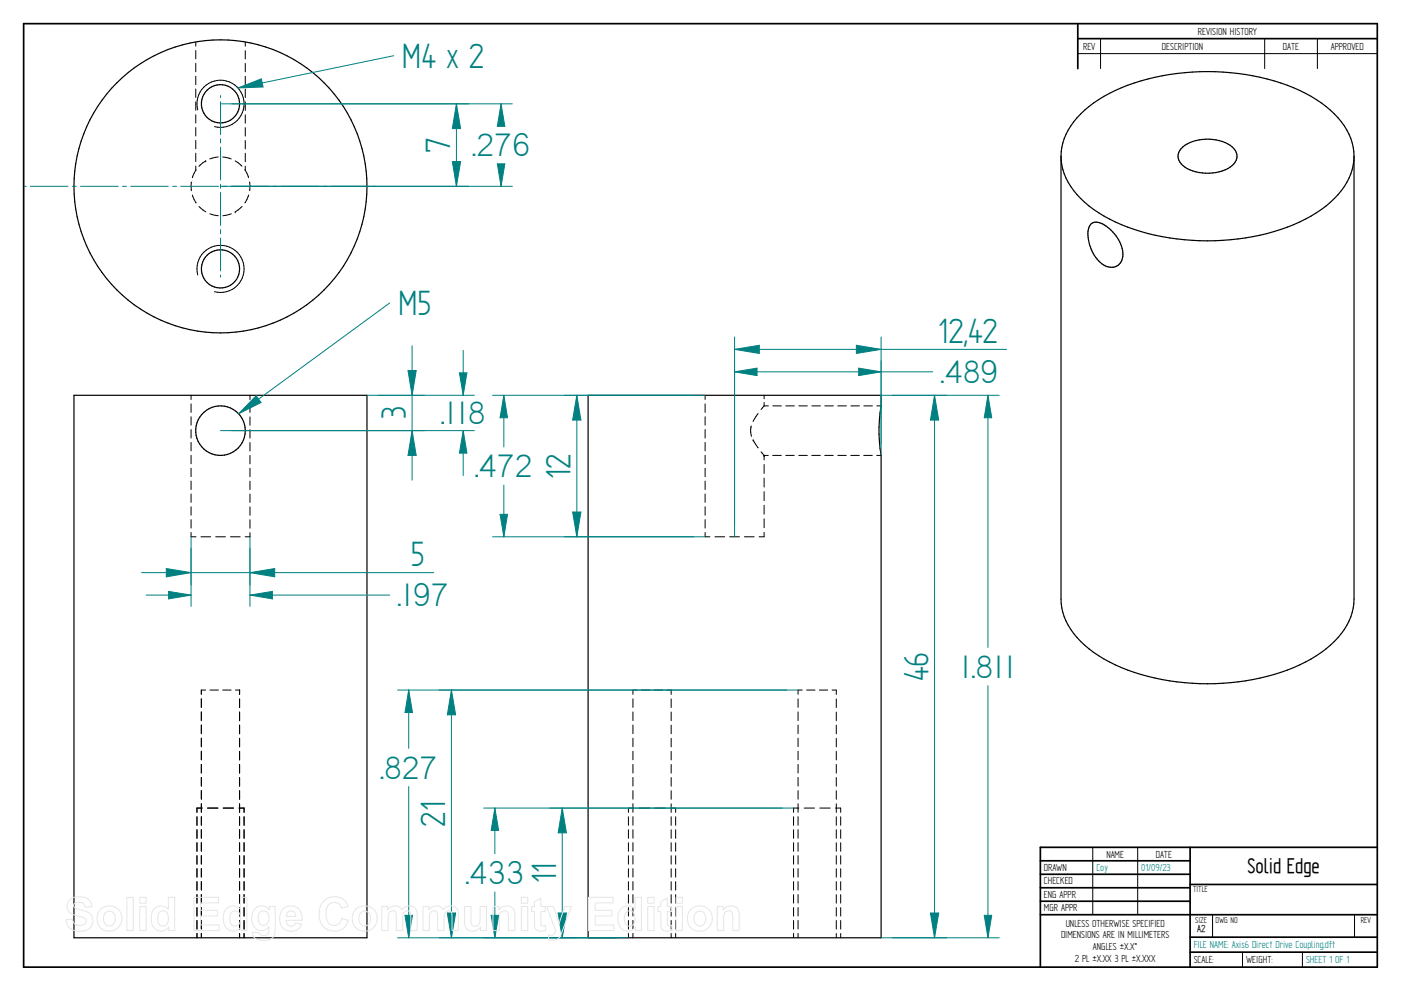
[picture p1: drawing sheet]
<svg xmlns="http://www.w3.org/2000/svg" width="594mm" height="420mm" viewBox="0 0 594 420" stroke-linecap="round" stroke-linejoin="round" font-family="sans-serif">
<g fill="none" stroke="#000" stroke-width=".72">
<path d="M10 10h574v400h-574zM457 10v19.1M457 16.4h127M504.6 359.2v50.8M584 359.2h-142.9v50.8M441.1 365h63.5M441.1 370.7h63.5M441.1 376.4h63.5M504.6 375h79.4M441.1 382.1h63.5M441.1 387.8h142.9M504.6 397.3h79.4"/>
<path d="M504.6 403.7h79.4"/>
</g>
<g fill="none" stroke="#000" stroke-width=".42">
<path d="M83 17.8v1.8M104 17.8v1.8M466.7 16.4v12.7M536.3 16.4v12.7M558.6 16.4v12.7M83 21.4v3.6M83 26.8v3.6M83 32.3v3.6M83 37.7v3.6M104 21.5v3.5M104 26.9v3.6M104 32.3v3.6"/>
<path d="M104 37.8v3.6M457 22.7h127M83 43.2v3.6M83 48.6v3.6M83 54.1v3.6M83 59.5v3.6M83.9 46.6a10 10 0 0 1 8.7-12.5 10 10 0 0 1 10.9 10.8 10 10 0 0 1-12.6 8.8M104 43.2v3.6M104 48.7v3.5M104 54.1v3.6M104 59.6v3.5M81.1 77.2v3.7"/>
<path d="M83 64.9v3.6M83 70.4v1.8M83.1 72l-1.5 3.4M87.2 68.2h.1M87.2 68.2l-2.8 2.3M92.5 66.5l-3.6 .9M94.4 66.5l3.6 .9M99.7 68.2l2.9 2.3M103.8 72l1.6 3.3M104 65v3.6M104 70.4v1.8M105.8 77.1l.1 3.7"/>
<path d="M81.6 82.7l1.6 3.4M84.4 87.5l2.8 2.3M89 90.6l3.6 .9M98.1 90.6l-3.6 .9M99.7 89.8h.1M102.7 87.5l-3 2.3M105.4 82.7l-1.6 3.3M83.9 116.6a10 10 0 0 1 8.7-12.6 10 10 0 0 1 10.9 10.9 10 10 0 0 1-12.6 8.8M81 167.6v1.8M81 171.2v3.6M81 176.7v3.6M106 167.6v1.8"/>
<path d="M106 171.3v3.6M106 176.7v3.6M299 167.6v1.8M299 171.2v3.6M299 176.7v3.6M321.5 175.3l-2.2 3.4M324 167.6v1.5M324 170.6v1.5M325.8 172.1h-1.8l-1.3 1.6M327.7 172.1h3.6M333.2 172.1h3.6M338.7 172.1h3.6"/>
<path d="M344.2 172.1h3.7M349.8 172.1h3.6M355.3 172.1h3.6M360.8 172.1h3.6M366.3 172.1h3.6M371.8 172.1h1.8M81 182.1v3.6M81 187.6v3.6M81 193v3.6M81 198.5v3.6M106 182.2v3.6M106 187.6v3.6"/>
<path d="M106 193.1v3.6M106 198.5v3.6M299 182.1v3.6M299 187.6v3.6M299 193v3.6M299 198.5v3.6M318.6 180.6l-.3 1.8 .3 2.1M318.6 184.6h.1M319.4 186.5h.1M319.4 186.5l2.1 3.4M322.7 191.6l1.3 1.5M324 193.1h1.8"/>
<path d="M324 193.1v1.9M324 196.9v3.8M324 193.1h.1M327.7 193.1h3.6M333.2 193.1h3.6M338.7 193.1h3.6M344.2 193.1h3.6M349.7 193.1h3.6M355.3 193.1h3.6M360.8 193.1h3.6M366.3 193.1h3.6M371.8 193.1h1.8"/>
<path d="M81 204v3.6M81 209.4v3.6M81 214.8v3.6M106 204v3.6M106 209.5v3.5M106 214.9v3.6M299 204v3.6M299 209.4v3.6M299 214.8v3.6M324 202.7v3.8M324 208.4v3.9M324 214.2v3.8"/>
<path d="M324 220v3.7M81 225.8v1.8h2.1M81 220.3v3.6M85.2 227.6h4.1M91.5 227.6h4.1M97.7 227.6h4.1M106 225.8v1.8h-2M106 220.3v3.6M299 225.8v1.8h2M299 220.3v3.6M303.2 227.6h4.1M309.4 227.6h4.2"/>
<path d="M315.7 227.6h4.1M324 225.7v1.9h-2.1M85.4 296.3v3.6M87.2 292.6h-1.8v1.8M89 292.6h3.6M94.4 292.6h3.6M99.9 292.6h1.7M101.6 292.6h.1M101.6 292.6v1.8M101.6 296.3v3.7M268.4 296.3v3.6M270.2 292.6h-1.8v1.8"/>
<path d="M272 292.6h3.5M277.4 292.6h3.6M282.8 292.6h1.8v1.8M284.6 296.3v3.7M338.4 296.3v3.6M340.2 292.6h-1.8v1.8M342 292.6h3.6M347.4 292.6h3.6M352.8 292.6h1.8v1.8M354.6 296.3v3.7M85.4 301.8v3.7M85.4 307.4v3.7"/>
<path d="M85.4 313v3.6M85.4 318.5v3.7M101.6 301.9v3.7M101.6 307.4v3.7M101.6 313v3.7M101.6 318.6v3.6M268.4 301.8v3.7M268.4 307.4v3.7M268.4 313v3.6M268.4 318.5v3.7M284.6 301.9v3.7M284.6 307.4v3.7"/>
<path d="M284.6 313v3.7M284.6 318.6v3.6M338.4 301.8v3.7M338.4 307.4v3.7M338.4 313v3.6M338.4 318.5v3.7M354.6 301.9v3.7M354.6 307.4v3.7M354.6 313v3.7M354.6 318.6v3.6M85.4 324.1v3.6M85.4 329.6v3.7"/>
<path d="M85.4 335.2v3.6M101.6 324.1v3.7M101.6 329.6v3.7M101.6 335.2v3.7M268.4 324.1v3.6M268.4 329.6v3.7M268.4 335.2v3.6M284.6 324.1v3.7M284.6 329.6v3.7M284.6 335.2v3.7M338.4 324.1v3.6M338.4 329.6v3.7"/>
<path d="M338.4 335.2v3.6M354.6 324.1v3.7M354.6 329.6v3.7M354.6 335.2v3.7M83.5 346.3v3.6M83.5 351.8v3.6M83.5 357.3v3.6M85.4 340.7v3.7M85.4 346.2v3.7M85.4 351.7v3.7M85.4 357.3v3.6M85.7 342.6h-2.2v1.8"/>
<path d="M88 342.6h4.4M94.7 342.6h4.4M101.3 342.6h2.2v1.8M101.6 340.8v3.6M101.6 346.3v3.6M101.6 351.8v3.6M101.6 357.3v3.6M103.5 346.3v3.6M103.5 351.8v3.6M103.5 357.3v3.6M266.5 346.3v3.6M266.5 351.8v3.6"/>
<path d="M266.5 357.3v3.6M268.4 340.7v3.7M268.4 346.2v3.7M268.4 351.7v3.7M268.4 357.3v3.6M268.7 342.6h-2.2v1.8M271 342.6h4.4M277.7 342.6h4.4M284.3 342.6h2.2v1.8M284.6 340.8v3.6M284.6 346.3v3.6M284.6 351.8v3.6"/>
<path d="M284.6 357.3v3.6M286.5 346.3v3.6M286.5 351.8v3.6M286.5 357.3v3.6M336.5 346.3v3.6M336.5 351.8v3.6M336.5 357.3v3.6M338.4 340.7v3.7M338.4 346.2v3.7M338.4 351.7v3.7M338.4 357.3v3.6M338.7 342.6h-2.2v1.8"/>
<path d="M341 342.6h4.4M347.6 342.6h4.4M354.3 342.6h2.2v1.8M354.6 340.8v3.6M354.6 346.3v3.6M354.6 351.8v3.6M354.6 357.3v3.6M356.5 346.3v3.6M356.5 351.8v3.6M356.5 357.3v3.6M463.4 359.2v28.6M482.4 359.2v28.6"/>
<path d="M83.5 362.8v3.6M83.5 368.3v3.6M83.5 373.8v3.6M83.5 379.3v3.6M85.4 362.8v3.6M85.4 368.3v3.6M85.4 373.8v3.6M85.4 379.3v3.6M101.6 362.8v3.6M101.6 368.3v3.6M101.6 373.8v3.6M101.6 379.3v3.6"/>
<path d="M103.5 362.8v3.6M103.5 368.3v3.6M103.5 373.8v3.6M103.5 379.3v3.6M266.5 362.8v3.6M266.5 368.3v3.6M266.5 373.8v3.6M266.5 379.3v3.6M268.4 362.8v3.6M268.4 368.3v3.6M268.4 373.8v3.6M268.4 379.3v3.6"/>
<path d="M284.6 362.8v3.6M284.6 368.3v3.6M284.6 373.8v3.6M284.6 379.3v3.6M286.5 362.8v3.6M286.5 368.3v3.6M286.5 373.8v3.6M286.5 379.3v3.6M336.5 362.8v3.6M336.5 368.3v3.6M336.5 373.8v3.6M336.5 379.3v3.6"/>
<path d="M338.4 362.8v3.6M338.4 368.3v3.6M338.4 373.8v3.6M338.4 379.3v3.6M354.6 362.8v3.6M354.6 368.3v3.6M354.6 373.8v3.6M354.6 379.3v3.6M356.5 362.8v3.6M356.5 368.3v3.6M356.5 373.8v3.6M356.5 379.3v3.6"/>
<path d="M83.5 384.8v3.6M83.5 390.3v3.6M83.5 395.8v1.8M85.4 384.8v3.6M85.4 390.2v3.7M85.4 395.7v1.9M101.6 384.8v3.6M101.6 390.3v3.6M101.6 395.8v1.8M103.5 384.8v3.6M103.5 390.3v3.6M103.5 395.8v1.8"/>
<path d="M266.5 384.8v3.6M266.5 390.3v3.6M266.5 395.8v1.8M268.4 384.8v3.6M268.4 390.2v3.7M268.4 395.7v1.9M284.6 384.8v3.6M284.6 390.3v3.6M284.6 395.8v1.8M286.5 384.8v3.6M286.5 390.3v3.6M286.5 395.8v1.8"/>
<path d="M336.5 384.8v3.6M336.5 390.3v3.6M336.5 395.8v1.8M338.4 384.8v3.6M338.4 390.2v3.7M338.4 395.7v1.9M354.6 384.8v3.6M354.6 390.3v3.6M354.6 395.8v1.8M356.5 384.8v3.6M356.5 390.3v3.6M356.5 395.8v1.8"/>
<path d="M514.2 387.9v9.4M574.4 387.9v9.4M526.9 403.7v6.3M552.3 403.7v6.3"/>
</g>
<g fill="none" stroke="#000" stroke-width=".51">
<path d="M449.9 66.3a27.7 27.7 0 0 0 11.9 21 80.2 80.2 0 0 0 43.7 14.6 90.1 90.1 0 0 0 52.7-11.7 32.1 32.1 0 0 0 15.6-20.2l.4-3.7M449.9 66.3a27.6 27.6 0 0 1 11.9-21.1 76.6 76.6 0 0 1 40.5-14.4 94.2 94.2 0 0 1 53.7 10.1 35.1 35.1 0 0 1 17.4 19.7l.8 5.7M449.9 66.3v187.7a27.6 27.6 0 0 0 11.9 21.1 76.6 76.6 0 0 0 40.5 14.3 94.2 94.2 0 0 0 53.7-10 35.1 35.1 0 0 0 17.4-19.8l.8-5.6v-187.7M501.6 62.3a18.3 18.3 0 0 1 20.9 0 5 5 0 0 1-.9 8.6 18.6 18.6 0 0 1-20-.7 4.8 4.8 0 0 1 0-7.9zM462.4 95.2a4.5 4.5 0 0 1 5.9 .2 15.9 15.9 0 0 1 7.8 13.4 5.2 5.2 0 0 1-3.4 4.4 5.2 5.2 0 0 1-5.5-1.4 16.6 16.6 0 0 1-5.6-15zM31.4 167.6h124.2v230h-124.2zM373.6 172.1l-.7 6-.2 6 .9 8.9v204.6h-124.2v-230h124.2v4.5"/>
<circle cx="93.5" cy="44" r="8.1"/>
<circle cx="93.5" cy="79" r="62.1"/>
<circle cx="93.5" cy="114" r="8.1"/>
<circle cx="93.5" cy="182.6" r="10.5"/>
</g>
<path d="M81 227.6v20.4M106 227.6v20.4M70.5 241l10.5 1.8-10.5 1.8z" fill="none" stroke="#008080" stroke-width=".42"/>
<path d="M70.5 241l10.5 1.8-10.5 1.8z" fill="#008080"/>
<path d="M106 242.8l10.5-1.8v3.6z" fill="none" stroke="#008080" stroke-width=".42"/>
<path d="M106 242.8l10.5-1.8v3.6z" fill="#008080"/>
<path d="M81 232.4v24.7M106 232.4v24.7M60 242.8h123.9M71.5 250.7l9.5 1.6-9.5 1.6z" fill="none" stroke="#008080" stroke-width=".42"/>
<path d="M71.5 250.7l9.5 1.6-9.5 1.6z" fill="#008080"/>
<path d="M106 252.3l9.5-1.6v3.2z" fill="none" stroke="#008080" stroke-width=".42"/>
<path d="M106 252.3l9.5-1.6v3.2z" fill="#008080"/>
<path d="M311.5 142.9v84.7M311.5 148.1l10.5-1.7v3.5zM373.6 142.9v50.2M62 252.3h19M106 252.3h59.3" fill="none" stroke="#008080" stroke-width=".42"/>
<path d="M311.5 148.1l10.5-1.7v3.5z" fill="#008080"/>
<path d="M363.1 146.4l10.5 1.7-10.5 1.8z" fill="none" stroke="#008080" stroke-width=".42"/>
<path d="M363.1 146.4l10.5 1.7-10.5 1.8z" fill="#008080"/>
<path d="M311.5 148.1h115.3M311.5 152.9v69.9M311.5 157.6l9.5-1.5v3.2zM373.6 152.9v35.4" fill="none" stroke="#008080" stroke-width=".42"/>
<path d="M311.5 157.6l9.5-1.5v3.2z" fill="#008080"/>
<path d="M364.1 156.1l9.5 1.5-9.5 1.7z" fill="none" stroke="#008080" stroke-width=".42"/>
<path d="M364.1 156.1l9.5 1.5-9.5 1.7z" fill="#008080"/>
<path d="M311.5 157.6h84M378.4 167.6h45.3M418.9 167.6l1.6 9.5h-3.1zM378.4 397.6h45.3" fill="none" stroke="#008080" stroke-width=".42"/>
<path d="M418.9 167.6l1.6 9.5h-3.1z" fill="#008080"/>
<path d="M417.4 388.1h3.1l-1.6 9.5z" fill="none" stroke="#008080" stroke-width=".42"/>
<path d="M417.4 388.1h3.1l-1.6 9.5z" fill="#008080"/>
<path d="M373.6 167.6h27.9M396.3 167.6l1.8 10.5h-3.6zM418.9 167.6v106.9M418.9 290.7v106.9M373.6 397.6h27.9" fill="none" stroke="#008080" stroke-width=".42"/>
<path d="M396.3 167.6l1.8 10.5h-3.6z" fill="#008080"/>
<path d="M394.5 387.1h3.6l-1.8 10.5z" fill="none" stroke="#008080" stroke-width=".42"/>
<path d="M394.5 387.1h3.6l-1.8 10.5z" fill="#008080"/>
<path d="M396.3 167.6v230M233.2 342.6h103.3M238.4 342.6l1.8 10.5h-3.5zM233.2 397.6h33.3" fill="none" stroke="#008080" stroke-width=".42"/>
<path d="M238.4 342.6l1.8 10.5h-3.5z" fill="#008080"/>
<path d="M236.7 387.1h3.5l-1.8 10.5z" fill="none" stroke="#008080" stroke-width=".42"/>
<path d="M236.7 387.1h3.5l-1.8 10.5z" fill="#008080"/>
<path d="M205.1 342.6h126.6M209.8 342.6l1.6 9.5h-3.1zM238.4 342.6v55M205.1 397.6h56.6" fill="none" stroke="#008080" stroke-width=".42"/>
<path d="M209.8 342.6l1.6 9.5h-3.1z" fill="#008080"/>
<path d="M208.3 388.1h3.1l-1.6 9.5z" fill="none" stroke="#008080" stroke-width=".42"/>
<path d="M208.3 388.1h3.1l-1.6 9.5z" fill="#008080"/>
<path d="M186.2 292.6h152.2M191.4 292.6l1.8 10.5h-3.5zM209.8 342.6v19.4M209.8 378.2v19.4M186.2 397.6h63.2" fill="none" stroke="#008080" stroke-width=".42"/>
<path d="M191.4 292.6l1.8 10.5h-3.5z" fill="#008080"/>
<path d="M189.7 387.1h3.5l-1.8 10.5z" fill="none" stroke="#008080" stroke-width=".42"/>
<path d="M189.7 387.1h3.5l-1.8 10.5z" fill="#008080"/>
<path d="M168.6 292.6h165M173.3 292.6l1.6 9.5h-3.2zM191.4 292.6v105M168.6 397.6h76" fill="none" stroke="#008080" stroke-width=".42"/>
<path d="M173.3 292.6l1.6 9.5h-3.2z" fill="#008080"/>
<path d="M171.7 388.1h3.2l-1.6 9.5z" fill="none" stroke="#008080" stroke-width=".42"/>
<path d="M171.7 388.1h3.2l-1.6 9.5z" fill="#008080"/>
<path d="M98.2 44h119M212.5 44l1.6 9.6h-3.2zM98.2 79h119M173.3 292.6v24.7M173.3 333.5v64.1" fill="none" stroke="#008080" stroke-width=".42"/>
<path d="M212.5 44l1.6 9.6h-3.2z" fill="#008080"/>
<path d="M210.9 69.5h3.2l-1.6 9.5z" fill="none" stroke="#008080" stroke-width=".42"/>
<path d="M210.9 69.5h3.2l-1.6 9.5z" fill="#008080"/>
<path d="M93.5 44h105.3M193.5 44l1.8 10.5h-3.5zM212.5 44v9.4M93.5 79h105.3M212.5 69.6v9.4" fill="none" stroke="#008080" stroke-width=".42"/>
<path d="M193.5 44l1.8 10.5h-3.5z" fill="#008080"/>
<path d="M191.8 68.5h3.5l-1.8 10.5z" fill="none" stroke="#008080" stroke-width=".42"/>
<path d="M191.8 68.5h3.5l-1.8 10.5z" fill="#008080"/>
<path d="M167 23.6l-66.1 13.7M93.5 40.5v.9M93.5 43.1v14M93.5 58.9v1.7M193.5 44v35M93.5 62.4v13.9M93.5 78.1v1.7M93.5 81.6v14M93.5 97.4v1.7M93.5 100.9v14M93.5 116.6v.9" fill="none" stroke="#008080" stroke-width=".42"/>
<path d="M100.9 37.3l9.9-3.9 .7 3.5z" fill="#008080"/>
<path d="M100.9 37.3l9.9-3.9 .7 3.5zM165.3 128.4l-64.1 47" fill="none" stroke="#008080" stroke-width=".42"/>
<path d="M108.6 167.8l2.1 2.8-9.5 4.8z" fill="#008080"/>
<path d="M108.6 167.8l2.1 2.8-9.5 4.8zM155.6 167.6h24.4M93.5 182.6h86.5M174.7 182.6l1.8 10.5h-3.5z" fill="none" stroke="#008080" stroke-width=".42"/>
<path d="M174.7 182.6l1.8 10.5h-3.5z" fill="#008080"/>
<path d="M173 157.1h3.5l-1.8 10.5z" fill="none" stroke="#008080" stroke-width=".42"/>
<path d="M173 157.1h3.5l-1.8 10.5z" fill="#008080"/>
<path d="M174.7 146.6v57M160.4 167.6h40.8M98.2 182.6h103M196.4 182.6l1.6 9.5h-3.2z" fill="none" stroke="#008080" stroke-width=".42"/>
<path d="M196.4 182.6l1.6 9.5h-3.2z" fill="#008080"/>
<path d="M194.8 158.1h3.2l-1.6 9.5z" fill="none" stroke="#008080" stroke-width=".42"/>
<path d="M194.8 158.1h3.2l-1.6 9.5z" fill="#008080"/>
<path d="M196.4 148.5v19.1M208.9 167.6h85.4M213.6 167.6l1.6 9.5h-3.2zM196.4 182.6v19M208.9 227.6h85.4" fill="none" stroke="#008080" stroke-width=".42"/>
<path d="M213.6 167.6l1.6 9.5h-3.2z" fill="#008080"/>
<path d="M212 218.1h3.2l-1.6 9.5z" fill="none" stroke="#008080" stroke-width=".42"/>
<path d="M212 218.1h3.2l-1.6 9.5z" fill="#008080"/>
<path d="M213.6 167.6v21.9M239.3 167.6h59.7M244.6 167.6l1.7 10.5h-3.5zM213.6 205.7v21.9M239.3 227.6h59.7" fill="none" stroke="#008080" stroke-width=".42"/>
<path d="M244.6 167.6l1.7 10.5h-3.5z" fill="#008080"/>
<path d="M242.8 217.1h3.5l-1.7 10.5z" fill="none" stroke="#008080" stroke-width=".42"/>
<path d="M242.8 217.1h3.5l-1.7 10.5z" fill="#008080"/>
<g fill="none" stroke="#008080" stroke-width=".42">
<path d="M10.2 79h.9M12.9 79h15.9M30.6 79h1.7M34.1 79h16M51.9 79h1.7M55.4 79h16M73.2 79h1.7M76.7 79h16M94.4 79h1.7M98 79h15.9M115.7 79h1.7M119.2 79h16"/>
<path d="M137 79h1.7M140.5 79h16M158.2 79h.9M244.6 167.6v60"/>
</g>
<g fill="none" stroke="#e6e6e6" stroke-width=".42">
<path d="M29.6 381.4a6.8 6.8 0 0 1 8.7 .8l.7 2.3-2.9 .1a2.81 2.81 0 0 0-2.1-2 2.81 2.81 0 0 0-2.8 1.1 2.05 2.05 0 0 0 2.3 1.9l1.4 .3a4.5 4.5 0 0 1 4.1 6.4 6.6 6.6 0 0 1-10.4 0l-.7-2.3 2.8-.3a3.1 3.1 0 0 0 2.6 2.7 3.1 3.1 0 0 0 3.3-2 2.75 2.75 0 0 0-3-1.9 5 5 0 0 1-5.2-4.4l.4-1.6zM44.9 386.8a2.65 2.65 0 0 1 3.2 .1 2.65 2.65 0 0 1 .8 3.1 2.53 2.53 0 0 1-2.9 2.6 2.53 2.53 0 0 1-2.1-3.2l.2-1.5zM53.8 380.4h2.7v14.1h-2.7zM59.3 380.4h2.7v2.5h-2.7zM59.3 384.3h2.7v10.2h-2.7zM65.3 385.4a4.1 4.1 0 0 1 6.1 .1v-5.1h2.7v14.1h-2.5v-1.5a4.1 4.1 0 0 1-4.9 1.5 4.1 4.1 0 0 1-2.6-4.4 6.2 6.2 0 0 1 1.2-4.7zM67.7 386.7a2.27 2.27 0 0 1 2.6-.2 2.27 2.27 0 0 1 1.1 2.3 2.77 2.77 0 0 1-2.7 3.8 3.9 3.9 0 0 1-1-5.9zM82.2 380.4h10.5v2.4h-7.6v3.2h7.1v2.3h-7.1v3.9h7.9v2.3h-10.8zM95.9 385.4a4.1 4.1 0 0 1 6.1 .1v-5.1h2.7v14.1h-2.5v-1.5a4.1 4.1 0 0 1-4.9 1.5 4.1 4.1 0 0 1-2.6-4.4 6.2 6.2 0 0 1 1.2-4.7zM98.3 386.7a2.27 2.27 0 0 1 2.6-.2 2.27 2.27 0 0 1 1.1 2.3 2.77 2.77 0 0 1-2.7 3.8 3.9 3.9 0 0 1-1-5.9zM108.4 385a4 4 0 0 1 5.8 .7v-1.4h2.5v9.2a4.2 4.2 0 0 1-4.9 5.2 3.8 3.8 0 0 1-4.8-3.2l.1-.3 3 .4a2.12 2.12 0 0 0 3.6 .3l.3-3a4 4 0 0 1-4.7 1.3 4 4 0 0 1-2.6-4.2 5.8 5.8 0 0 1 1.7-5zM110.1 386.9a2.37 2.37 0 0 1 2.9-.4 2.37 2.37 0 0 1 1 2.8 2.4 2.4 0 0 1-2.3 3 2.4 2.4 0 0 1-2.2-3.1z"/>
<path d="M119.9 385.5a4.8 4.8 0 0 1 5.5-1 4.8 4.8 0 0 1 2.7 4.8v.9h-6.7a2.01 2.01 0 0 0 1.3 2.4 2.01 2.01 0 0 0 2.5-1.3l2.7 .5a5 5 0 0 1-6.4 2.7 5 5 0 0 1-2.8-6.4zM122 386.8a2.05 2.05 0 0 1 2.4-.4 2.05 2.05 0 0 1 1.1 2.1h-4.1zM137.2 382.1a6.2 6.2 0 0 1 10.4 2.2l-2.8 .7a3.3 3.3 0 0 0-4-2.3 3.3 3.3 0 0 0-2.5 3.9 5.1 5.1 0 0 0 2 5.5 3.2 3.2 0 0 0 4.6-2.7l2.8 .8a6.3 6.3 0 0 1-7.4 4.5 6.3 6.3 0 0 1-5-7.1 7.6 7.6 0 0 1 1.9-5.5zM153.2 386.8a2.65 2.65 0 0 1 3.1 .1 2.65 2.65 0 0 1 .8 3.1 2.53 2.53 0 0 1-2.8 2.6 2.53 2.53 0 0 1-2.2-3.2l.3-1.5zM161.9 384.3h2.5v1.4a3.6 3.6 0 0 1 6 0 3.5 3.5 0 0 1 4.2-1.5 3.5 3.5 0 0 1 2.3 3.8v6.5h-2.7v-5.8a1.86 1.86 0 0 0-1.4-2.5 2.28 2.28 0 0 0-2 2.9v5.4h-2.7l-.1-6.1a1.74 1.74 0 0 0-1.5-2.2 1.74 1.74 0 0 0-1.9 1.9v6.4h-2.7zM179.4 384.3h2.5v1.4a3.6 3.6 0 0 1 6 0 3.5 3.5 0 0 1 4.2-1.5 3.5 3.5 0 0 1 2.3 3.8v6.5h-2.7v-5.8a1.86 1.86 0 0 0-1.5-2.5 2.28 2.28 0 0 0-1.9 2.9l-.1 5.4h-2.7v-6.1a1.74 1.74 0 0 0-1.5-2.2 1.74 1.74 0 0 0-1.9 1.9v6.4h-2.7zM197 384.3h2.7v4.7a3.4 3.4 0 0 0 .9 3.5 2.22 2.22 0 0 0 2.9-2.6l.1-5.6h2.7v10.2h-2.5v-1.5a3.6 3.6 0 0 1-4.3 1.7 3.6 3.6 0 0 1-2.5-3.9zM209 384.3h2.5v1.5a3.6 3.6 0 0 1 4.4-1.7 3.6 3.6 0 0 1 2.4 4.1v6.3h-2.7v-5.2a2.28 2.28 0 0 0-1.7-3.1 2.39 2.39 0 0 0-2.1 3l-.1 5.3h-2.7zM221.1 380.4h2.7v2.5h-2.7zM221.1 384.3h2.7v10.2h-2.7zM226.6 382.3l2.8-1.6v3.6h1.8v2.2h-1.8v4.1a1.41 1.41 0 0 0 .5 1.9l1.3-.2 .2 2.1a3 3 0 0 1-4.7-1.5l-.1-6.4h-1.2v-2.2h1.2zM231.8 384.3h2.8l2.5 7.3 2.3-7.3h2.9l-4.3 11.6a3.9 3.9 0 0 1-5.3 2.6l-.2-2.1a2.17 2.17 0 0 0 3.1-1.8z"/>
<path d="M249.5 380.4h10.5v2.4h-7.6v3.2h7.1v2.3h-7.1v3.9h7.9v2.3h-10.8zM263.2 385.4a4.1 4.1 0 0 1 6.1 .1v-5.1h2.7v14.1h-2.5v-1.5a4.1 4.1 0 0 1-4.9 1.5 4.1 4.1 0 0 1-2.6-4.4 6.2 6.2 0 0 1 1.2-4.7zM265.7 386.7a2.27 2.27 0 0 1 2.5-.2 2.27 2.27 0 0 1 1.1 2.3 2.77 2.77 0 0 1-2.7 3.8 3.9 3.9 0 0 1-.9-5.9zM274.7 380.4h2.7v2.5h-2.7zM274.7 384.3h2.7v10.2h-2.7zM280.2 382.3l2.7-1.6v3.6h1.9v2.2h-1.9v4.1a1.41 1.41 0 0 0 .6 1.9l1.3-.2 .2 2.1a3 3 0 0 1-4.7-1.5l-.1-6.4h-1.2v-2.2h1.2zM286.7 380.4h2.7v2.5h-2.7zM286.7 384.3h2.7v10.2h-2.7zM295.3 386.8a2.65 2.65 0 0 1 3.1 .1 2.65 2.65 0 0 1 .8 3.1 2.53 2.53 0 0 1-2.8 2.6 2.53 2.53 0 0 1-2.1-3.2l.2-1.5zM304.2 384.3h2.5v1.5a3.6 3.6 0 0 1 4.3-1.7 3.6 3.6 0 0 1 2.4 4.1v6.3h-2.7v-5.2a2.28 2.28 0 0 0-1.6-3.1 2.39 2.39 0 0 0-2.2 3v5.3h-2.7z"/>
<circle cx="46.5" cy="389.4" r="5.4"/>
<circle cx="154.7" cy="389.4" r="5.4"/>
<circle cx="296.9" cy="389.4" r="5.4"/>
</g>
<g font-size="16.9" fill="#008080">
<text x="170.6" y="28.9">M4 x 2</text>
<text x="190.9" y="64.9" transform="rotate(-90 190.9 64.9)">7</text>
<text x="168.9" y="133.7">M5</text>
<text x="397.8" y="145.5">12,42</text>
<text x="172.1" y="177.8" transform="rotate(-90 172.1 177.8)">3</text>
<text x="242" y="202.9" transform="rotate(-90 242 202.9)">12</text>
<text x="174.3" y="240.2">5</text>
<text x="393.7" y="288.9" transform="rotate(-90 393.7 288.9)">46</text>
<text x="188.8" y="350.4" transform="rotate(-90 188.8 350.4)">21</text>
<text x="235.8" y="374.4" transform="rotate(-90 235.8 374.4)">11</text>
</g>
<g font-size="15.6" fill="#008080">
<text x="200.2" y="66.3">.276</text>
<text x="398.9" y="162.4">.489</text>
<text x="187" y="179.8">.118</text>
<text x="201.3" y="202.4">.472</text>
<text x="168.6" y="257.1">.197</text>
<text x="407.1" y="287.4">1.811</text>
<text x="161.2" y="330.1">.827</text>
<text x="197.4" y="374.9">.433</text>
</g>
<text font-size="10.1" x="529" y="370.2">Solid Edge</text>
<g font-size="4.9">
<text x="507.9" y="14.7">REVISION HISTORY</text>
<text x="459.3" y="21">REV</text>
<text x="492.7" y="21">DESCRIPTION</text>
<text x="544" y="21">DATE</text>
<text x="564.3" y="21">APPROVED</text>
<text x="469.1" y="363.6">NAME</text>
<text x="490.1" y="363.6">DATE</text>
<text x="442.7" y="369.3">DRAWN</text>
<text x="442.7" y="375">CHECKED</text>
<text x="442.7" y="380.7">ENG APPR</text>
<text x="442.7" y="386.4">MGR APPR</text>
<text x="451.9" y="392.9">UNLESS OTHERWISE SPECIFIED</text>
<text x="449.9" y="397.9">DIMENSIONS ARE IN MILLIMETERS</text>
<text x="455.7" y="407.8">2 PL ±X.XX 3 PL ±X.XXX</text>
<text x="463.5" y="402.9">ANGLES ±X.X°</text>
<text x="506.2" y="408.3">SCALE:</text>
<text x="528.4" y="408.3">WEIGHT:</text>
</g>
<g font-size="4.9" fill="#008080">
<text x="464.9" y="369.3">Coy</text>
<text x="483.9" y="369.3">01/09/23</text>
<text x="506.2" y="402">FILE NAME: Axis6 Direct Drive Coupling.dft</text>
<text x="553.8" y="408.4">SHEET 1 OF 1</text>
</g>
<text font-size="4.8" x="507.7" y="395.3">A2</text>
<g font-size="4.1">
<text x="505.9" y="378.3">TITLE</text>
<text x="506.9" y="391.1">SIZE</text>
<text x="515.4" y="391.1">DWG NO</text>
<text x="577" y="391.1">REV</text>
</g>
</svg>
